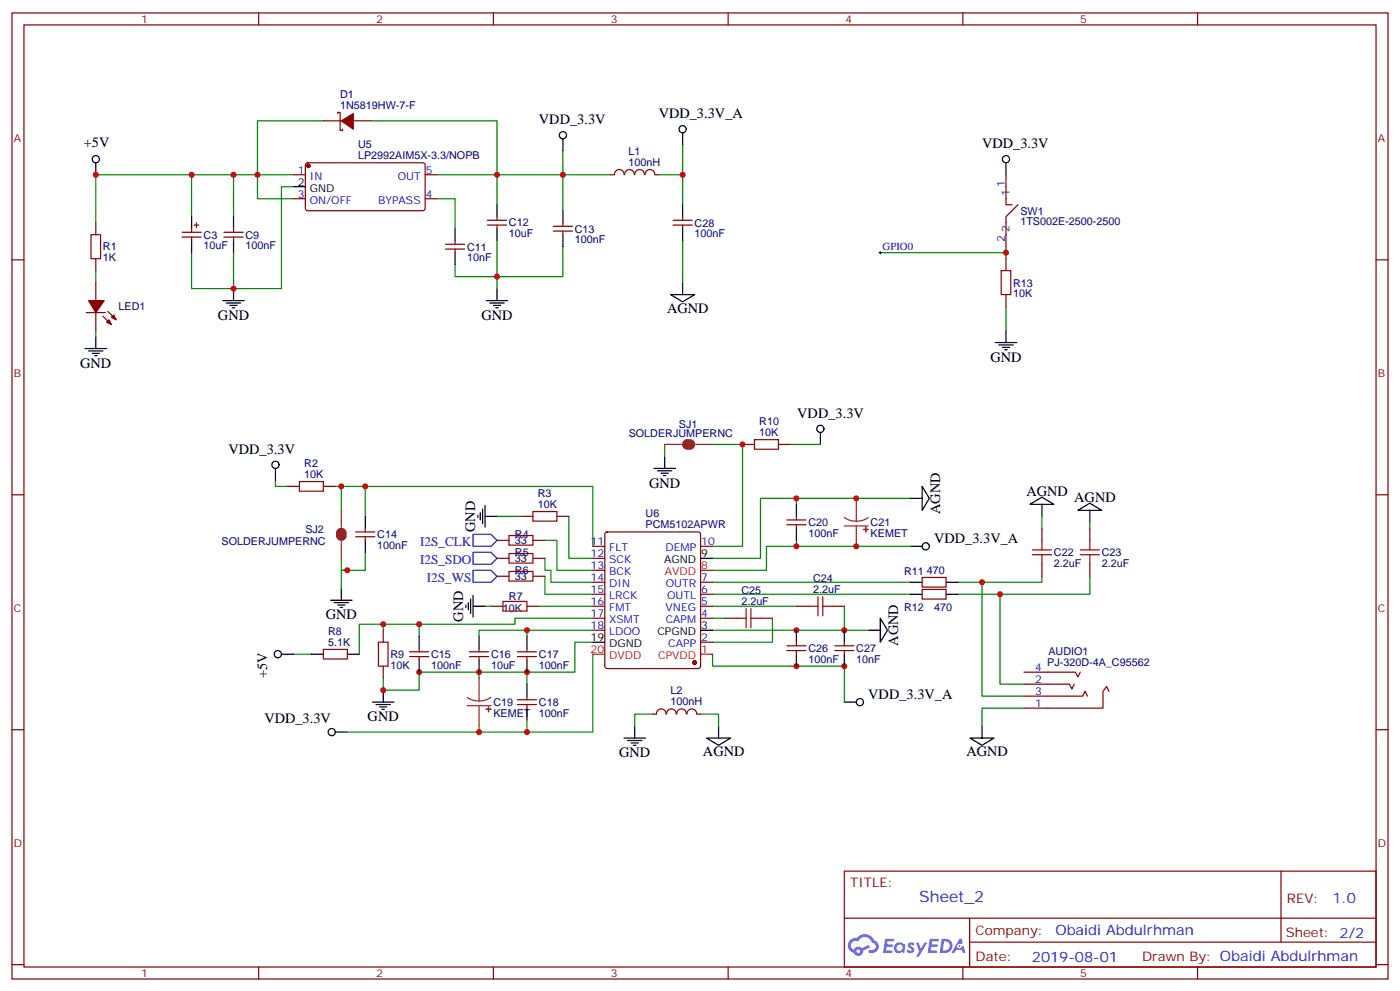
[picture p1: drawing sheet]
<svg xmlns="http://www.w3.org/2000/svg" width="412mm" height="292mm" viewBox="0 0 412 292" stroke-linecap="round" stroke-linejoin="round" font-family="sans-serif">
<g fill="none" stroke="#870000" stroke-width=".35">
<path d="M3.5 3.8h405.4v284.3h-405.4zM7.1 7.3h398.2v277.3h-398.2zM76.2 3.8v3.5M145.3 3.8v3.5M214.5 3.8v3.5M283.6 3.8v3.5M352.8 3.8v3.5M3.5 76.5h3.6M405.3 76.5h3.6M3.5 145.6h3.6M405.3 145.6h3.6M3.5 214.8h3.6"/>
<path d="M405.3 214.8h3.6M248.7 256.4h156.6v28.2h-156.6zM377.3 256.4v20.9M248.7 270.2h156.5M285.6 277.3h119.6M285.6 270.2v14.2M3.5 283.9h3.6M76.2 284.6v3.5M145.3 284.6v3.5M214.5 284.6v3.5M283.6 284.6v3.5M352.8 284.6v3.5"/>
<path d="M405.3 283.9h3.6"/>
</g>
<g fill="#5487ff">
<path d="M267.7 277.6a1.22 1.22 0 0 1 1.7 .2l-.4 .6a.47 .47 0 0 0-.3-.4 .47 .47 0 0 0-.5 .2l.1 .2a1.14 1.14 0 0 1 .8 1.8 1.14 1.14 0 0 1-1.9 0l-.2-.2 .5-.6 .7 .5a.29 .29 0 0 0 .3-.3 .29 .29 0 0 0-.2-.3 1.04 1.04 0 0 1-.6-1.7z"/>
<path d="M260.7 276.3h2.4l.3 .2-.2 .5-1.8 .1-.1 .8h1.5l.3 .4-.3 .4h-1.6l-.2 1.1h1.7l.2 .3-.2 .3-2.6 .1z"/>
<path d="M273.8 276.3h2.4l.3 .2-.1 .5-1.8 .1-.2 .8h1.6l.3 .4-.4 .4h-1.6l-.1 1.1h1.7l.2 .3-.2 .3-2.6 .1z"/>
<path d="M282.6 276.3h.7l.3 1.3-.6 .3a.69 .69 0 0 0-1 .3 .69 .69 0 0 0 .4 .9 .69 .69 0 0 0 .9-.6l.5-.2 .6 2.2h-.8l-.2-.9h-1.8l-.5 .9h-.8z"/>
<path d="M269.8 277.4h.8l.6 1.8 1.1-1.8h.9l-2.6 4.2h-.8l.9-1.5z"/>
<path d="M277.4 276.3l-.6 4.2h1.3a2.11 2.11 0 0 0 2.5-2.1 2.11 2.11 0 0 0-2.5-2.1zM278.1 277.1a1.39 1.39 0 0 1 1.7 1.4 1.39 1.39 0 0 1-1.8 1.3h-.3z"/>
<path d="M263.7 277.9a1.54 1.54 0 0 0-.1 2.2 1.54 1.54 0 0 0 2.2 .1l.6 .3 .3-2.3-.2-.3h-.4a1.49 1.49 0 0 0-2.4 0zM264 278.9a.94 .94 0 0 1 1.8 0 .94 .94 0 0 1-1.8 0z"/>
<path d="M250.4 276.7a2.18 2.18 0 0 0 1.1 3.7 1.44 1.44 0 0 0 1.6 .9 1.44 1.44 0 0 0 1.2-1.4l2-1.1-.5-.7-1.9 1a1.47 1.47 0 0 0-2.4 .4 1.39 1.39 0 0 1-.7-1.9 1.39 1.39 0 0 1 2-.5 2.12 2.12 0 0 1 2.2-1.3 2.12 2.12 0 0 1 1.9 1.7 1.14 1.14 0 0 1 1.1 1.4 1.14 1.14 0 0 1-1.7 .7 .43 .43 0 0 0-.5 .4 .43 .43 0 0 0 .4 .5 1.98 1.98 0 0 0 2.5-1.2 1.98 1.98 0 0 0-1.2-2.6 3.1 3.1 0 0 0-5.3-.6l-.9 .1zM252.3 280a.55 .55 0 0 1 1.1 0 .55 .55 0 0 1-1.1 0z"/>
<circle cx="282.6" cy="278.4" r=".26"/>
</g>
<g fill="none" stroke="#008700" stroke-width=".35">
<path d="M95.2 35.6h-19.4v22.9h10.6M109.4 35.6h37v15.8h-17.6M56.4 51.4h12.4v12.4M68.8 51.4h17.6M86.4 55h-3.5v29.9h-14.1M128.8 58.5h5.3v8.8M165.8 44.4v7h14.1M201.1 42.6v8.8h-7.1M201.1 51.4v8.9M28.2 79.7v3.5M56.4 63.8v-12.4h-28.2v14.1M56.4 74.4v10.5h12.4v-10.5"/>
<path d="M146.4 60.3v-8.9h19.4v10.6M146.4 70.8v14.1M165.8 72.6v8.8h-31.7v-3.5M201.1 70.8v12.4M259.3 74.4h37M296.3 72.6v3.5M28.2 97.3v1.8M296.3 90.2v7.1M195.8 130.8v3.5M209.9 130.8h8.8v30h-8.8M232.8 130.8h8.9M81.1 141.4v1.8h3.6"/>
<path d="M98.8 143.2h8.8M100.5 143.2v7M107.6 152v-8.8h67v17.6M146.4 152h7.1M160.5 159h3.5v8.9h10.6M167.6 152v12.3h7M234.6 159v1.8h33.5M234.6 146.7h-10.6v17.6h-14.1M268.1 146.7h-33.5v1.7M306.9 152v3.5M321 153.7v1.8M102.3 167.9h-1.8v5.2"/>
<path d="M107.6 162.6v5.3h-7.1v-3.6M142.9 178.4h1.7M158.7 178.4h15.9M160.5 169.6v5.3h14.1M160.5 164.3v3.6h1.8v3.5h12.3M209.9 178.4h24.7M209.9 171.4h58.2M209.9 174.9h58.2M234.6 160.8h-8.8v7.1h-15.9M248.7 178.4v7.1h7.1M289.3 171.4v33.5h12.3M294.6 174.9v26.5h7"/>
<path d="M306.9 169.6v1.8h-24.7M321 169.6v5.3h-38.8M86.4 192.5h5.3M112.9 183.7v1.8M123.5 183.7v3.6M141.1 197.8h-17.6v5.3h-10.6v-3.5M141.1 197.8v1.8M155.2 185.5h-14.1v1.8M155.2 197.8v3.6M174.6 182h-22.9v1.7h-45.9v8.8M174.6 185.5h-19.4v1.8M174.6 189h-5.3v8.8h-28.2"/>
<path d="M174.6 192.5v23h-72.3M209.9 192.5v3.6h38.8v10.6M209.9 182h3.5M209.9 185.5h38.8M227.5 182v7h-17.6M141.1 213.7v1.8M155.2 211.9v3.6M192.3 210.2h-5.3v3.5M206.4 210.2h5.3v3.5M301.6 208.4h-12.3v5.3"/>
</g>
<g fill="none" stroke="#000" stroke-width=".35">
<path d="M201.1 39.1v3.5M28.2 47.9v3.5M165.8 40.9v3.5M296.3 47.9v3.5M28.2 99.1v3.5M65.6 88.5h6.4M66.7 89.2h4.2M67.7 89.9h2.1M68.4 90.6h.7M68.8 84.9v3.6M143.2 88.5h6.4M144.3 89.2h4.2"/>
<path d="M145.3 89.9h2.2M146 90.6h.8M146.4 84.9v3.6M197.6 86.7h7l-3.5 2.1zM201.1 83.2v3.5M296.3 97.3v3.5M25 102.6h6.4M26.1 103.3h4.2M27.2 104h2.1M27.9 104.7h.7M293.2 100.8h6.3M294.2 101.5h4.2"/>
<path d="M295.3 102.2h2.1M296 102.9h.7M81.1 137.9v3.5M192.6 137.9h6.4M193.7 138.6h4.2M194.7 139.3h2.1M195.4 140h.7M195.8 134.3v3.6M241.7 127.3v3.5M140.8 151.6v.7M141.5 150.9v2.1M142.2 149.9v4.2"/>
<path d="M142.9 152h3.5M142.9 148.8v6.4M268.1 146.7h3.5M271.6 143.2l2.2 3.5-2.2 3.5zM303.4 148.4l3.5-2.1 3.5 2.1zM306.9 148.4v3.6M317.5 150.2l3.5-2.1 3.6 2.1zM321 150.2v3.5M97.4 176.7h6.3M98.4 177.4h4.3M99.5 178.1h2.1M100.2 178.8h.7"/>
<path d="M100.5 173.1v3.6M137.2 178.1v.7M137.9 177.4v2.1M138.6 176.3v4.3M139.3 178.4h3.6M139.3 175.3v6.3M268.1 160.8h3.5M82.9 192.5h3.5M255.8 185.5h3.5M259.3 182l2.1 3.5-2.1 3.5zM98.8 215.5h3.5M109.7 206.7h6.4"/>
<path d="M110.8 207.4h4.2M111.8 208.1h2.1M112.5 208.8h.7M112.9 203.1v3.6M183.8 217.2h6.3M184.9 217.9h4.2M185.9 218.7h2.1M186.6 219.4h.7M187 213.7v3.5M208.1 217.2h7.1l-3.5 2.2zM211.7 213.7v3.5M248.7 206.7h3.5"/>
<path d="M285.8 217.2h7l-3.5 2.2zM289.3 213.7v3.5"/>
<circle cx="165.8" cy="39.8" r="1.06"/>
<circle cx="201.1" cy="38" r="1.06"/>
<circle cx="28.2" cy="46.8" r="1.06"/>
<circle cx="296.3" cy="46.8" r="1.06"/>
<circle cx="81.1" cy="136.8" r="1.06"/>
<circle cx="241.7" cy="126.2" r="1.06"/>
<circle cx="272.7" cy="160.8" r="1.06"/>
<circle cx="81.8" cy="192.5" r="1.06"/>
<circle cx="97.7" cy="215.5" r="1.06"/>
<circle cx="253.3" cy="206.7" r="1.06"/>
</g>
<path d="M139.3 157.3h5.3l1.8 1.7-1.8 1.8h-5.3zM139.3 162.6h5.3l1.8 1.7-1.8 1.8h-5.3zM139.3 167.9h5.3l1.8 1.7-1.8 1.8h-5.3z" fill="none" stroke="#00f" stroke-width=".35"/>
<path d="M258.9 74.4h.7M259.3 74v.7" fill="none" stroke="#000" stroke-width=".29"/>
<g fill="#c00">
<circle cx="296.3" cy="74.4" r=".88"/>
<circle cx="100.5" cy="143.2" r=".88"/>
<circle cx="107.6" cy="143.2" r=".88"/>
<circle cx="123.5" cy="197.8" r=".88"/>
<circle cx="201.1" cy="51.4" r=".88"/>
<circle cx="289.3" cy="171.4" r=".88"/>
<circle cx="294.6" cy="174.9" r=".88"/>
<circle cx="234.6" cy="146.7" r=".88"/>
<circle cx="252.2" cy="146.7" r=".88"/>
<circle cx="141.1" cy="215.5" r=".88"/>
<circle cx="28.2" cy="51.4" r=".88"/>
<circle cx="123.5" cy="183.7" r=".88"/>
<circle cx="112.9" cy="203.1" r=".88"/>
<circle cx="146.4" cy="81.4" r=".88"/>
<circle cx="146.4" cy="51.4" r=".88"/>
<circle cx="68.8" cy="84.9" r=".88"/>
<circle cx="68.8" cy="51.4" r=".88"/>
<circle cx="56.4" cy="51.4" r=".88"/>
<circle cx="75.8" cy="51.4" r=".88"/>
<circle cx="165.8" cy="51.4" r=".88"/>
<circle cx="112.9" cy="183.7" r=".88"/>
<circle cx="155.2" cy="185.5" r=".88"/>
<circle cx="155.2" cy="197.8" r=".88"/>
<circle cx="141.1" cy="197.8" r=".88"/>
<circle cx="155.2" cy="215.5" r=".88"/>
<circle cx="218.7" cy="130.8" r=".88"/>
<circle cx="234.6" cy="160.8" r=".88"/>
<circle cx="248.7" cy="185.5" r=".88"/>
<circle cx="252.2" cy="160.8" r=".88"/>
<circle cx="234.6" cy="185.5" r=".88"/>
<circle cx="234.6" cy="196.1" r=".88"/>
<circle cx="248.7" cy="196.1" r=".88"/>
<circle cx="102.3" cy="167.9" r=".88"/>
</g>
<g fill="none" stroke="#870000" stroke-width=".35">
<path d="M95.2 35.6h5.3M99.5 33.4v-.3h.7v5.3h.7v-.4M104.1 35.6h5.3M86.4 51.4h3.6M86.4 58.5h3.6M90.2 48.1l.5-.2 34.1 .1 .4 .6v13l-.7 .4h-34.1l-.4-.7v-12.7zM125.2 51.4h3.6M125.2 58.5h3.6M179.9 51.4h1.1M181 51.4a1.41 1.41 0 0 1 1.4-1.5 1.41 1.41 0 0 1 1.4 1.5M184 51.4a1.41 1.41 0 0 1 1.4-1.5 1.41 1.41 0 0 1 1.4 1.5M187 51.4a1.41 1.41 0 0 1 1.4-1.5 1.41 1.41 0 0 1 1.4 1.5"/>
<path d="M190 51.4a1.41 1.41 0 0 1 1.4-1.5 1.41 1.41 0 0 1 1.4 1.5M193 51.4h1M296.3 51.4v8.9h1.8M28.2 65.5v3.6M28.2 76.1v3.6M53.6 68.4h5.7M53.6 69.8h5.7M56.4 67.3v1.1M56.4 69.8v1M57.1 66.3h1.5M57.9 65.5v1.5M66 68.4h5.6"/>
<path d="M66 69.8h5.6M68.8 67.3v1.1M68.8 69.8v1M131.2 73.3h5.7M131.2 71.9h5.7M134.1 70.8v1.1M134.1 73.3v1.1M143.6 66.3h5.6M143.6 64.8h5.6M146.4 63.8v1M146.4 66.3v1M163 68h5.6"/>
<path d="M163 66.6h5.6M165.8 65.5v1.1M165.8 68v1.1M198.3 66.3h5.6M198.3 64.8h5.6M201.1 63.8v1M201.1 66.3v1M296.3 76.1v3.6M299.9 60.3l-3.6 3.5v8.8M25.4 92h5.6M28.2 83.2v5.3M28.2 92v5.3"/>
<path d="M30.3 93.1l2.5 2.4M31.7 91.7l2.5 2.4M296.3 86.7v3.5M218.7 130.8h3.5M229.3 130.8h3.5M84.7 143.2h3.5M95.2 143.2h3.6M104.8 158h5.6M104.8 156.6h5.6M107.6 155.5v1.1M107.6 158v1M146.4 159h3.5"/>
<path d="M153.5 152h3.5M157 159h3.5M164 152h3.6M178.4 156.8l.5-.2h26.8l.5 .2 .2 .5v38.8l-.3 .5-.4 .2h-26.8l-.5-.3-.2-.4v-38.8zM231.8 154.4h5.6M231.8 153h5.6M234.6 152v1M234.6 154.4v1.1M306.9 155.5v3.5M321 155.5v3.5M144.6 178.4h3.6M146.4 164.3h3.5"/>
<path d="M146.4 169.6h3.5M155.2 178.4h3.5M157 164.3h3.5M157 169.6h3.5M174.6 178.4h3.6M174.6 174.9h3.6M174.6 171.4h3.6M174.6 160.8h3.6M174.6 164.3h3.6M174.6 167.9h3.6M206.4 178.4h3.5M206.4 174.9h3.5"/>
<path d="M206.4 171.4h3.5M206.4 160.8h3.5M234.6 178.4h3.5M245.2 178.4h3.5M271.6 170h7.1v2.8h-7.1zM271.6 173.5h7.1v2.8h-7.1zM306.9 166.1v3.5M321 166.1v3.5M95.2 191.1h7.1v2.9h-7.1zM112.9 185.5v3.5M112.9 196.1v3.5M120.6 193.3h5.7"/>
<path d="M120.6 191.8h5.7M123.5 190.8v1M123.5 193.3v1M138.3 193.3h5.6M138.3 191.8h5.6M141.1 190.8v1M141.1 193.3v1M152.4 193.3h5.6M152.4 191.8h5.6M155.2 190.8v1M155.2 193.3v1M174.6 182h3.6"/>
<path d="M174.6 185.5h3.6M206.4 189h3.5M206.4 182h3.5M213.4 182h3.6M224 182h3.5M231.8 191.5h5.6M231.8 190.1h5.6M234.6 189v1.1M234.6 191.5v1M245.9 191.5h5.6M245.9 190.1h5.6M248.7 189v1.1"/>
<path d="M248.7 191.5v1M301.6 197.8h15.2l.7 1.4 .7-1.4M152.4 207.4h5.6M152.4 206h5.6M155.2 204.9v1.1M155.2 207.4v1M192.3 210.2h1M193.4 210.2a1.41 1.41 0 0 1 1.4-1.5 1.41 1.41 0 0 1 1.4 1.5M196.4 210.2a1.41 1.41 0 0 1 1.4-1.5 1.41 1.41 0 0 1 1.4 1.5M199.3 210.2a1.41 1.41 0 0 1 1.4-1.5 1.41 1.41 0 0 1 1.5 1.5M202.4 210.2a1.41 1.41 0 0 1 1.4-1.5 1.41 1.41 0 0 1 1.4 1.5M205.3 210.2h1.1"/>
<path d="M301.6 204.9h17.3l.7-1.4 .7 1.4M301.6 201.4h13.4l.7 1.4 .7-1.4M326.7 203.5l-.7-1.4-1.1 1.4v4.9h-23.3"/>
</g>
<g fill="#870000" stroke="#870000" stroke-width=".35">
<path d="M31.4 94.8l.7-.7 .7 1.4z"/>
<path d="M32.8 93.4l.7-.7 .7 1.4z"/>
<path d="M26.1 88.5h4.6l-2.5 3.5z"/>
<path d="M100.5 35.6l3.6-2.2v4.6z"/>
<circle cx="90.8" cy="48.8" r=".53"/>
<circle cx="204.6" cy="195" r=".53"/>
</g>
<g fill="none" stroke="#000" stroke-width=".35">
<path d="M86.4 55h3.6M56.4 63.8v3.5M56.4 70.8v3.6M68.8 63.8v3.5M68.8 70.8v3.6M134.1 67.3v3.5M134.1 74.4v3.5M146.4 60.3v3.5M146.4 67.3v3.5M165.8 62v3.5M165.8 69.1v3.5M201.1 60.3v3.5"/>
<path d="M201.1 67.3v3.5M107.6 152v3.5M107.6 159v3.6M234.6 148.4v3.6M234.6 155.5v3.5M206.4 164.3h3.5M268.1 171.4h3.5M268.1 174.9h3.5M278.7 171.4h3.5M278.7 174.9h3.5M91.7 192.5h3.5M102.3 192.5h3.5"/>
<path d="M123.5 187.3v3.5M123.5 194.3v3.5M141.1 187.3v3.5M141.1 194.3v3.5M155.2 187.3v3.5M155.2 194.3v3.5M174.6 189h3.6M206.4 185.5h3.5M234.6 185.5v3.5M234.6 192.5v3.6M248.7 185.5v3.5M248.7 192.5v3.6"/>
<path d="M155.2 201.4v3.5M155.2 208.4v3.5"/>
</g>
<g fill="none" stroke="#a10000" stroke-width=".35">
<path d="M26.8 69.1h2.8v7h-2.8zM294.9 79.7h2.8v7h-2.8zM222.2 129.4h7.1v2.8h-7.1zM88.2 141.7h7v2.9h-7zM149.9 157.6h7.1v2.8h-7.1zM157 150.6h7v2.8h-7zM306.9 159v2.9M321 159v2.9M148.2 177h7v2.8h-7zM149.9 162.9h7.1v2.8h-7.1zM149.9 168.2h7.1v2.8h-7.1zM219.8 179.1v5.7"/>
<path d="M221.2 179.1v5.7M238.1 178.4h2.8M240.9 175.6v5.7M242.4 175.6v5.7M242.4 178.4h2.8M304.1 163.3h5.6M304.1 161.9h5.6M306.9 163.3v2.8M318.2 163.3h5.6M318.2 161.9h5.6M321 163.3v2.8M111.5 189h2.8v7.1h-2.8z"/>
<path d="M217 182h2.8M221.2 182h2.8"/>
</g>
<path d="M206.4 167.9h3.5M174.6 192.5h3.6M206.4 192.5h3.5" fill="none" stroke="#f00" stroke-width=".35"/>
<g fill="none" stroke="#8c2424" stroke-width=".35">
<path d="M195.8 130.8h4.9M205 130.8h4.9M100.5 150.2v5M100.5 159.4v4.9M248.7 152.3l1.7 .9 1.8 .2M248.7 154.8h7.1M252.2 146.7v6.7M252.2 154.8v6M255.8 152.3l-1.7 .8-1.9 .3M141.1 199.6v6.7M137.6 205.2l1.7 .9 1.8 .2M137.6 207.7h7"/>
<path d="M141.1 207.7v6M144.6 205.2l-1.6 .9-1.9 .2"/>
</g>
<g fill="#8c2424" stroke="#8c2424" stroke-width=".35">
<path d="M143.2 208.7l1.4 .1z"/>
<path d="M143.9 208.1v1.4z"/>
<path d="M254.4 155.8l1.4 .1z"/>
<path d="M255 155.2l.1 1.4z"/>
</g>
<path d="M202.5 130.1a.71 .71 0 0 0-.7 .7 .71 .71 0 0 0 .7 .7M203.2 130.1a.71 .71 0 0 1 .7 .7 .71 .71 0 0 1-.7 .7M99.8 156.9a.71 .71 0 0 1 .7-.7 .71 .71 0 0 1 .7 .7M99.8 157.6a.71 .71 0 0 0 .7 .7 .71 .71 0 0 0 .7-.7" fill="none" stroke="#8c2424" stroke-width="1.8"/>
<text font-size="4.6" fill="#00f" x="270.8" y="265.4">Sheet_2</text>
<g font-size="4.2">
<text x="194" y="34.9">VDD_3.3V_A</text>
<text x="158.7" y="36.6">VDD_3.3V</text>
<text x="24.7" y="43.3">+5V</text>
<text x="289.3" y="43.7">VDD_3.3V</text>
<text x="64.2" y="94.1">GND</text>
<text x="141.8" y="94.1">GND</text>
<text x="196.5" y="92">AGND</text>
<text x="291.7" y="106.5">GND</text>
<text x="23.6" y="108.2">GND</text>
<text x="234.9" y="123">VDD_3.3V</text>
<text x="67.3" y="133.5">VDD_3.3V</text>
<text x="191.2" y="143.5">GND</text>
<text x="302.3" y="145.9">AGND</text>
<text x="316.4" y="147.7">AGND</text>
<text x="276.9" y="151.3" transform="rotate(-90 276.9 151.3)">AGND</text>
<text x="140" y="156.6" transform="rotate(-90 140 156.6)">GND</text>
<text x="275.2" y="159.7">VDD_3.3V_A</text>
<text x="96" y="182.3">GND</text>
<text x="136.5" y="183" transform="rotate(-90 136.5 183)">GND</text>
<text x="264.6" y="190.1" transform="rotate(-90 264.6 190.1)">AGND</text>
<text x="78.7" y="199.6" transform="rotate(-90 78.7 199.6)">+5V</text>
<text x="255.8" y="205.6">VDD_3.3V_A</text>
<text x="77.9" y="212.9">VDD_3.3V</text>
<text x="108.3" y="212.3">GND</text>
<text x="182.4" y="222.9">GND</text>
<text x="207.1" y="222.5">AGND</text>
<text x="284.7" y="222.5">AGND</text>
</g>
<g font-size="4.2" fill="#00f">
<text x="392.5" y="265.7">1.0</text>
<text x="310.9" y="275.2">Obaidi Abdulrhman</text>
<text x="304" y="283">2019-08-01</text>
</g>
<g font-size="3.9" fill="#00f">
<text x="123.8" y="160.8">I2S_CLK</text>
<text x="123.8" y="166.1">I2S_SDO</text>
<text x="125.7" y="171.4">I2S_WS</text>
</g>
<g font-size="3.9" fill="#800">
<text x="250.5" y="261">TITLE:</text>
<text x="379.1" y="265.7">REV:</text>
<text x="287.4" y="275.2">Company:</text>
<text x="378.7" y="275.8">Sheet: 2/2</text>
<text x="287.4" y="282.9">Date:</text>
<text x="336.4" y="282.9">Drawn By: Obaidi Abdulrhman</text>
</g>
<g font-size="3.2" fill="#800">
<text x="41.6" y="6.8">1</text>
<text x="110.8" y="6.8">2</text>
<text x="179.9" y="6.8">3</text>
<text x="249.1" y="6.8">4</text>
<text x="318.2" y="6.8">5</text>
<text x="4.1" y="41.9">A</text>
<text x="405.9" y="41.9">A</text>
<text x="4.1" y="111.1">B</text>
<text x="405.9" y="111.1">B</text>
<text x="4.1" y="180.2">C</text>
<text x="405.9" y="180.2">C</text>
<text x="4.1" y="249.3">D</text>
<text x="405.9" y="249.3">D</text>
<text x="41.6" y="287.6">1</text>
<text x="110.8" y="287.6">2</text>
<text x="179.9" y="287.6">3</text>
<text x="249.1" y="287.6">4</text>
<text x="318.2" y="287.6">5</text>
</g>
<g font-size="3.2" fill="#000080">
<text x="100.2" y="28.8">D1</text>
<text x="100.2" y="32">1N5819HW-7-F</text>
<text x="105.5" y="46.8">LP2992AIM5X-3.3/NOPB</text>
<text x="105.5" y="43.7">U5</text>
<text x="185.1" y="45.6">L1</text>
<text x="185.1" y="48.8">100nH</text>
<text x="300.6" y="63.2">SW1</text>
<text x="60" y="70.2">C3</text>
<text x="72.3" y="70.2">C9</text>
<text x="149.9" y="69.9">10uF</text>
<text x="149.9" y="66.7">C12</text>
<text x="169.3" y="71.6">100nF</text>
<text x="169.3" y="68.5">C13</text>
<text x="204.6" y="69.8">100nF</text>
<text x="204.6" y="66.7">C28</text>
<text x="300.6" y="66.3">1TS002E-2500-2500</text>
<text x="30.3" y="76.8">1K</text>
<text x="30.3" y="73.7">R1</text>
<text x="60" y="73.4">10uF</text>
<text x="72.3" y="73.4">100nF</text>
<text x="137.6" y="76.9">10nF</text>
<text x="137.6" y="73.8">C11</text>
<text x="298.4" y="87.5">10K</text>
<text x="298.4" y="84.4">R13</text>
<text x="34.9" y="91.4">LED1</text>
<text x="200" y="125.9">SJ1</text>
<text x="223.7" y="125.1">R10</text>
<text x="185.2" y="128.5">SOLDERJUMPERNC</text>
<text x="223.7" y="128.3">10K</text>
<text x="89.6" y="137.5">R2</text>
<text x="89.6" y="140.7">10K</text>
<text x="158.4" y="149.5">10K</text>
<text x="158.4" y="146.3">R3</text>
<text x="190.2" y="155.5">PCM5102APWR</text>
<text x="190.2" y="152.3">U6</text>
<text x="238.1" y="154.9">C20</text>
<text x="256.5" y="154.9">C21</text>
<text x="65.3" y="160.3">SOLDERJUMPERNC</text>
<text x="90" y="156.7">SJ2</text>
<text x="111.1" y="161.6">100nF</text>
<text x="111.1" y="158.4">C14</text>
<text x="151.7" y="160.2">33</text>
<text x="151.7" y="158.5">R4</text>
<text x="238.1" y="158">100nF</text>
<text x="256.5" y="158.1">KEMET</text>
<text x="151.7" y="165.5">33</text>
<text x="151.7" y="163.8">R5</text>
<text x="310.4" y="166.9">2.2uF</text>
<text x="310.4" y="163.7">C22</text>
<text x="324.6" y="166.9">2.2uF</text>
<text x="324.6" y="163.7">C23</text>
<text x="151.7" y="170.8">33</text>
<text x="151.7" y="169.1">R6</text>
<text x="239.5" y="171.3">C24</text>
<text x="266.3" y="169.1">R11</text>
<text x="273.1" y="168.9">470</text>
<text x="149.9" y="176.5">R7</text>
<text x="218.4" y="178.1">2.2uF</text>
<text x="218.4" y="174.9">C25</text>
<text x="239.5" y="174.6">2.2uF</text>
<text x="266.3" y="179.7">R12</text>
<text x="275.2" y="179.7">470</text>
<text x="148.2" y="180.1">10K</text>
<text x="96.7" y="190.1">5.1K</text>
<text x="96.7" y="186.8">R8</text>
<text x="238.1" y="192">C26</text>
<text x="252.2" y="191.9">C27</text>
<text x="115" y="196.9">10K</text>
<text x="115" y="193.7">R9</text>
<text x="127" y="196.9">100nF</text>
<text x="127" y="193.7">C15</text>
<text x="144.6" y="196.9">10uF</text>
<text x="144.6" y="193.7">C16</text>
<text x="158.7" y="196.9">100nF</text>
<text x="158.7" y="193.7">C17</text>
<text x="238.1" y="195.1">100nF</text>
<text x="252.2" y="195.1">10nF</text>
<text x="308.5" y="196.1">PJ-320D-4A_C95562</text>
<text x="308.8" y="192.9">AUDIO1</text>
<text x="145.3" y="207.8">C19</text>
<text x="158.7" y="207.8">C18</text>
<text x="197.5" y="207.6">100nH</text>
<text x="197.5" y="204.4">L2</text>
<text x="145.3" y="211">KEMET</text>
<text x="158.7" y="211">100nF</text>
</g>
<g font-size="3.2" fill="#00f">
<text x="87.8" y="51.1">1</text>
<text x="91.3" y="52.8">IN</text>
<text x="117.2" y="52.8">OUT</text>
<text x="125.4" y="51.1">5</text>
<text x="87.8" y="58.1">3</text>
<text x="91.3" y="59.9">ON/OFF</text>
<text x="111.4" y="59.9">BYPASS</text>
<text x="125.4" y="58.1">4</text>
<text x="296" y="55" transform="rotate(-90 296 55)">1</text>
<text x="297.4" y="57.7" transform="rotate(-90 297.4 57.7)">1</text>
<text x="296" y="71.1" transform="rotate(-90 296 71.1)">2</text>
<text x="297.4" y="68.4" transform="rotate(-90 297.4 68.4)">2</text>
<text x="260" y="73.5">GPIO0</text>
<text x="173.9" y="160.4">11</text>
<text x="206.6" y="160.4">10</text>
<text x="173.9" y="164">12</text>
<text x="173.9" y="167.5">13</text>
<text x="179.5" y="162.2">FLT</text>
<text x="179.5" y="165.7">SCK</text>
<text x="196" y="162.2">DEMP</text>
<text x="173.9" y="171">14</text>
<text x="179.5" y="169.3">BCK</text>
<text x="179.5" y="172.8">DIN</text>
<text x="196.1" y="172.8">OUTR</text>
<text x="206.6" y="171">7</text>
<text x="173.9" y="174.6">15</text>
<text x="173.9" y="178.1">16</text>
<text x="179.5" y="176.3">LRCK</text>
<text x="179.5" y="179.8">FMT</text>
<text x="196.1" y="179.8">VNEG</text>
<text x="196.5" y="176.3">OUTL</text>
<text x="206.6" y="178.1">5</text>
<text x="206.6" y="174.6">6</text>
<text x="173.9" y="181.6">17</text>
<text x="173.9" y="185.1">18</text>
<text x="179.5" y="183.4">XSMT</text>
<text x="196.1" y="183.4">CAPM</text>
<text x="206.6" y="181.6">4</text>
<text x="179.5" y="186.9">LDOO</text>
<text x="196.9" y="190.4">CAPP</text>
<text x="206.6" y="188.7">2</text>
<text x="304.9" y="197.5">4</text>
<text x="304.9" y="201">2</text>
<text x="304.9" y="208.1">1</text>
<text x="304.9" y="204.5">3</text>
</g>
<g font-size="3.2">
<text x="87.8" y="54.6">2</text>
<text x="91.3" y="56.4">GND</text>
<text x="195.6" y="165.7">AGND</text>
<text x="206.6" y="164">9</text>
<text x="206.6" y="185.1">3</text>
<text x="173.9" y="188.7">19</text>
<text x="179.5" y="190.4">DGND</text>
<text x="193.7" y="186.9">CPGND</text>
</g>
<g font-size="3.2" fill="#f00">
<text x="206.6" y="167.5">8</text>
<text x="195.8" y="169.3">AVDD</text>
<text x="173.9" y="192.2">20</text>
<text x="179.5" y="194">DVDD</text>
<text x="193.9" y="194">CPVDD</text>
<text x="206.6" y="192.2">1</text>
</g>
</svg>
